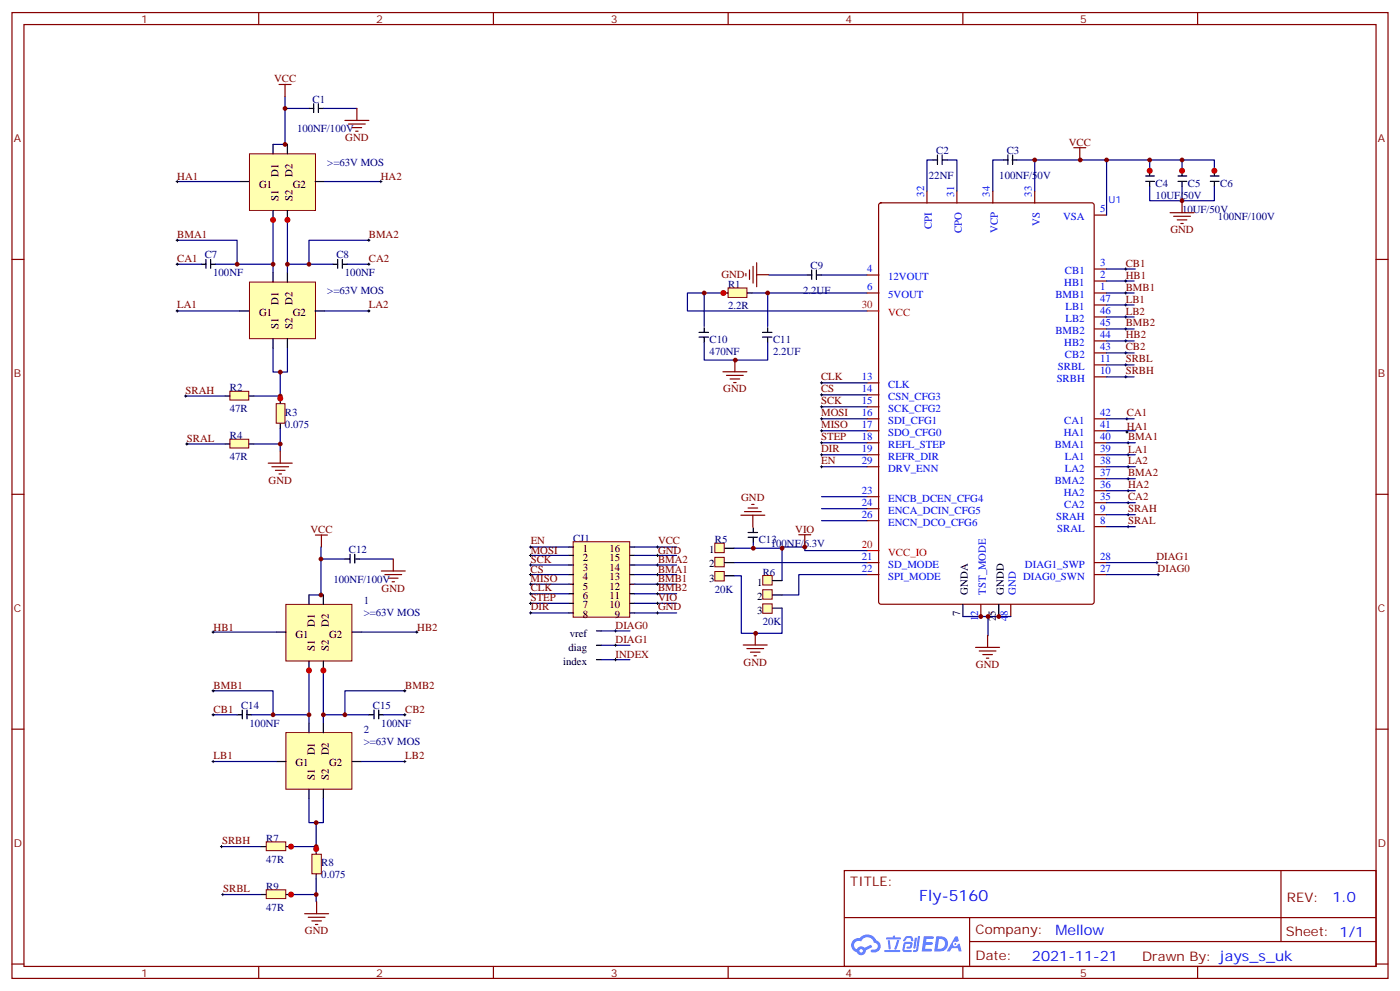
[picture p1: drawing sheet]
<svg xmlns="http://www.w3.org/2000/svg" width="412mm" height="292mm" viewBox="0 0 412 292" stroke-linecap="round" stroke-linejoin="round" font-family="sans-serif">
<g fill="none" stroke="#870000" stroke-width=".35">
<path d="M3.5 3.7h405.4v284.3h-405.4zM7.1 7.2h398.2v277.3h-398.2zM76.2 3.7v3.5M145.3 3.7v3.5M214.5 3.7v3.5M283.6 3.7v3.5M352.8 3.7v3.5M3.5 76.4h3.6M405.3 76.4h3.6M3.5 145.5h3.6M405.3 145.5h3.6M3.5 214.7h3.6"/>
<path d="M405.3 214.7h3.6M248.7 256.3h156.6v28.2h-156.6zM377.3 256.3v20.9M248.7 270.1h156.5M285.6 277.2h119.6M285.6 270.1v14.2M3.5 283.8h3.6M76.2 284.5v3.5M145.3 284.5v3.5M214.5 284.5v3.5M283.6 284.5v3.5M352.8 284.5v3.5"/>
<path d="M405.3 283.8h3.6"/>
</g>
<g fill="#5487ff">
<path d="M272.1 275.6h2.6l.3 .2-.1 .6h-2l-.1 1h1.6l.4 .4-.4 .3h-1.7l-.2 1.2 1.8 .1 .3 .3-.2 .4h-2.9z"/>
<path d="M281.4 275.7h.7l.4 1.3-.7 .3a.74 .74 0 0 0-1.1 .3 .74 .74 0 0 0 .5 1.1 .74 .74 0 0 0 .9-.7l.5-.3 .7 2.4h-.9l-.2-1h-1.9l-.5 1h-.9z"/>
<path d="M269.5 276.1h.6l-.4 2.9a.31 .31 0 0 1-.3 .3 .31 .31 0 0 1-.3-.3z"/>
<path d="M270.4 275.6h.6l-.5 4a.89 .89 0 0 1-.7 .7 .89 .89 0 0 1-.9-.3l1-.5z"/>
<path d="M266.8 275.8l.6-.2 1.2 .1 .5 1.3-.6 .1-.4-.9-1 .1a.95 .95 0 0 1-1 .8l-.1-.2z"/>
<path d="M266.4 277.5l1.8-.2a1.04 1.04 0 0 1 .6 1.1 1.04 1.04 0 0 1-.8 .9h-.7a.29 .29 0 0 1-.3-.4 .29 .29 0 0 1 .3-.2h.7l.2-.8h-1.4l-.4 1.7 1.9 .1a.29 .29 0 0 1 .3 .3 .29 .29 0 0 1-.3 .3h-2l-.4-.3 .2-2.1z"/>
<path d="M260.5 279.7h4.4a.3 .3 0 0 1 .3 .3 .3 .3 0 0 1-.3 .3h-4.3z"/>
<path d="M264.3 276.8h.6l-.5 1.6a1.02 1.02 0 0 1-.7 1.2l-.2-.3z"/>
<path d="M261.5 276.8h.6l.3 2.4-.3 .3-.3-.2z"/>
<path d="M261.1 276h1.9l.2-.5h.5l-.1 .5h1.5a.29 .29 0 0 1 .3 .3 .29 .29 0 0 1-.3 .3h-3.9z"/>
<path d="M275.8 275.6l-.6 4.5h1.4a2.27 2.27 0 0 0 2.7-2.3 2.27 2.27 0 0 0-2.7-2.2zM276.6 276.4a1.5 1.5 0 0 1 1.8 1.6 1.5 1.5 0 0 1-1.9 1.3h-.3z"/>
<path d="M251.4 276.8a2.09 2.09 0 0 0 1 3.5 1.37 1.37 0 0 0 1.5 .9 1.37 1.37 0 0 0 1.1-1.4l2-1-.5-.7-1.8 1a1.4 1.4 0 0 0-2.3 .4 1.32 1.32 0 0 1-.6-1.9 1.32 1.32 0 0 1 1.9-.4 2.02 2.02 0 0 1 2-1.3 2.02 2.02 0 0 1 1.8 1.6 1.09 1.09 0 0 1 1.1 1.4 1.09 1.09 0 0 1-1.6 .7 .41 .41 0 0 0-.5 .3 .41 .41 0 0 0 .4 .5 1.89 1.89 0 0 0 2.4-1.2 1.89 1.89 0 0 0-1.2-2.4 2.98 2.98 0 0 0-5-.6l-1 .1zM253.2 279.9a.52 .52 0 0 1 1 0 .52 .52 0 0 1-1 0z"/>
<circle cx="281.4" cy="277.9" r=".28"/>
</g>
<path d="M337.5 53.4h2.6M337.5 51.8h2.6M338.7 50.3v1.4M338.7 53.5v1.4M347 53.4h2.6M347 51.8h2.6M348.2 50.3v1.4M348.2 53.5v1.4M356.5 53.4h2.6M356.5 51.8h2.6M357.7 50.3v1.4M357.7 53.5v1.4" fill="none" stroke="#000" stroke-width=".35"/>
<path d="M78.4 262h5.8v2.5h-5.8z" fill="#ffffb0" stroke="#800000" stroke-width=".29"/>
<path d="M76.9 263.3h1.4M84.3 263.3h1.4" fill="none" stroke="#000" stroke-width=".35"/>
<path d="M78.4 247.8h5.8v2.6h-5.8z" fill="#ffffb0" stroke="#800000" stroke-width=".29"/>
<path d="M76.9 249.2h1.4M84.3 249.2h1.4" fill="none" stroke="#000" stroke-width=".35"/>
<path d="M91.9 251.5h2.8v5.7h-2.8z" fill="#ffffb0" stroke="#800000" stroke-width=".29"/>
<g fill="none" stroke="#000" stroke-width=".35">
<path d="M101.6 164.6h1.4M103.1 163.2v2.6M104.4 164.6h1.4M104.5 163.2v2.6M69.8 210.4h1.4M71.4 209v2.6M72.7 210.4h1.4M72.8 209v2.6M108.7 210.4h1.3M110.2 209v2.6M111.5 210.4h1.4M111.6 209v2.6"/>
<path d="M93.1 249.9v1.4M93.1 257.4v1.4"/>
</g>
<path d="M84.2 215.7h19.4v16.6h-19.4z" fill="#ffffb0" stroke="#800000" stroke-width=".29"/>
<path d="M91 212.9v2.8M95.2 212.9v2.8M81.5 224.2h2.8M91 232.3v2.8M95.2 232.3v2.8M103.8 224.2h2.7" fill="none" stroke="#000" stroke-width=".35"/>
<path d="M84.2 177.9h19.4v16.7h-19.4z" fill="#ffffb0" stroke="#800000" stroke-width=".29"/>
<path d="M91 175.2v2.7M95.2 175.2v2.7M81.5 186.1h2.8M91 194.6v2.8M95.2 194.6v2.8M103.8 186.1h2.7" fill="none" stroke="#000" stroke-width=".35"/>
<path d="M67.7 129.3h5.6v2.6h-5.6z" fill="#ffffb0" stroke="#800000" stroke-width=".29"/>
<path d="M66.3 130.7h1.4M73.4 130.7h1.4" fill="none" stroke="#000" stroke-width=".35"/>
<path d="M67.7 115.2h5.6v2.6h-5.6z" fill="#ffffb0" stroke="#800000" stroke-width=".29"/>
<path d="M66.3 116.6h1.4M73.4 116.6h1.4" fill="none" stroke="#000" stroke-width=".35"/>
<path d="M81.4 118.8h2.5v5.8h-2.5z" fill="#ffffb0" stroke="#800000" stroke-width=".29"/>
<g fill="none" stroke="#000" stroke-width=".35">
<path d="M91 31.9h1.4M92.4 30.5v2.6M93.8 30.5v2.6M93.9 31.9h1.3M59.3 77.8h1.4M60.7 76.4v2.6M62 76.4v2.6M62.1 77.8h1.4M98.1 77.8h1.4M99.5 76.4v2.6M100.8 76.4v2.6M100.9 77.8h1.4"/>
<path d="M82.5 117.3v1.4M82.5 124.7v1.4"/>
</g>
<path d="M73.5 83h19.4v16.7h-19.4z" fill="#ffffb0" stroke="#800000" stroke-width=".29"/>
<path d="M70.6 91.5h2.7M80.4 80.3v2.7M80.4 99.7v2.8M84.7 80.3v2.7M84.7 99.7v2.8M92.8 91.5h2.8" fill="none" stroke="#000" stroke-width=".35"/>
<path d="M73.5 45.3h19.4v16.7h-19.4z" fill="#ffffb0" stroke="#800000" stroke-width=".29"/>
<g fill="none" stroke="#000" stroke-width=".35">
<path d="M70.6 53.4h2.7M80.4 42.5v2.8M84.7 42.5v2.8M92.8 53.4h2.8M80.4 62v2.7M84.7 62v2.7M205.9 99.2h2.8M205.9 97.9h2.8M207.4 96.5v1.4M207.4 99.3v1.4M224.6 99.2h2.8M224.6 97.9h2.8"/>
<path d="M226.1 96.5v1.4M226.1 99.3v1.4M220.4 158.2h2.8M220.4 156.8h2.8M221.9 155.4v1.4M221.9 158.2v1.4"/>
</g>
<path d="M214.5 84.8h5.5v2.8h-5.5z" fill="#ffffb0" stroke="#800000" stroke-width=".29"/>
<g fill="none" stroke="#000" stroke-width=".35">
<path d="M274.8 47.1h1.4M276.1 45.6v2.8M277.5 45.6v2.8M277.7 47.1h1.3M295.6 47.1h1.4M296.9 45.6v2.8M298.1 47.1h1.4M298.3 45.6v2.8M239.1 79.5v2.8M240.5 79.5v2.8M213.1 86.3h1.4M220.2 86.3h1.3"/>
<path d="M237.8 81h1.4M240.6 81h1.4"/>
</g>
<g fill="#ffffb0" stroke="#800000" stroke-width=".29">
<path d="M224.7 173.6h2.8v2.8h-2.8z"/>
<path d="M224.7 169.4h2.8v2.8h-2.8z"/>
<path d="M224.7 177.8h2.8v2.8h-2.8z"/>
</g>
<path d="M227.6 170.9h2.8M227.6 175.2h2.8M227.6 179h2.8" fill="none" stroke="#000" stroke-width=".35"/>
<g fill="#ffffb0" stroke="#800000" stroke-width=".29">
<path d="M210.6 164.1h2.7v2.8h-2.7z"/>
<path d="M210.6 159.9h2.7v2.8h-2.7z"/>
<path d="M210.6 168.3h2.7v2.7h-2.7z"/>
</g>
<path d="M213.5 161.4h2.8M213.5 165.6h2.8M213.5 169.5h2.8M283.6 178v3.5M294.2 178v3.5" fill="none" stroke="#000" stroke-width=".35"/>
<g fill="none" stroke="#870000" stroke-width=".35">
<path d="M259 59.9l.5-.2h62.1l.7 .4v117.1l-.5 .6-62.3 .1-.6-.5-.1-117zM273 56.3v3.5M281.9 56.3v3.5M292.5 56.3v3.5M304.8 56.3v3.5M322.4 79.2h3.6M322.4 63.3h3.6M255.4 81h3.5M255.4 86.3h3.5M322.4 82.7h3.6M322.4 86.3h3.6M322.4 96.8h3.6"/>
<path d="M322.4 93.3h3.6M322.4 89.8h3.6M255.4 112.7h3.5M255.4 116.2h3.5M255.4 119.8h3.5M322.4 110.9h3.6M322.4 107.4h3.6M322.4 103.9h3.6M322.4 100.4h3.6M255.4 123.3h3.5M255.4 126.8h3.5M255.4 130.4h3.5"/>
<path d="M255.4 133.9h3.5M255.4 137.4h3.5M322.4 123.3h3.6M322.4 126.8h3.6M322.4 130.4h3.6M322.4 133.9h3.6M322.4 137.4h3.6M255.4 146.2h3.5M255.4 149.8h3.5M255.4 153.3h3.5M322.4 155h3.6M322.4 151.5h3.6"/>
<path d="M322.4 148h3.6M322.4 144.5h3.6M322.4 140.9h3.6M255.4 165.6h3.5M255.4 169.2h3.5M288.9 178v3.5M297.7 178v3.5M322.4 165.6h3.6M322.4 169.2h3.6"/>
</g>
<path d="M255.4 91.5h3.5M255.4 162.1h3.5" fill="none" stroke="#f00" stroke-width=".35"/>
<path d="M168.8 159.5h16.7v22.2h-16.7z" fill="#ffffb0" stroke="#800000" stroke-width=".29"/>
<g fill="none" stroke="#000" stroke-width=".35">
<path d="M167.6 161h1.4M167.6 163.5h1.4M167.6 166.3h1.4M167.6 169.2h1.4M167.6 172h1.4M167.6 174.8h1.4M167.6 177.6h1.4M185.6 161h1.4M185.6 163.5h1.4M185.6 166.3h1.4M185.6 169.2h1.4M185.6 172h1.4"/>
<path d="M185.6 174.8h1.4M185.6 177.6h1.4M167.6 180.4h1.4M175.7 185.7h1.4M175.7 190h1.4M175.7 194.2h1.4M185.6 180.4h1.4"/>
</g>
<g fill="none" stroke="#800000" stroke-width=".35">
<path d="M82.2 24.9h3.5M84 24.9v3.5M101.6 35.5h7.1M102.7 36.5h4.9M103.7 37.6h2.8M104.8 38.6h.7M105.1 31.9v3.6M316.3 43.5h3.5M318.1 43.5v3.5M348.2 59.1v3.5M220.8 79.5v2.8M221.8 78.4v4.9"/>
<path d="M222.9 77.4v7M344.7 62.6h7M345.7 63.7h5M346.8 64.7h2.8M347.8 65.8h.7M219.7 80.5v.7M222.9 80.9h3.5M212.9 109.5h7.1M214 110.5h4.9M215.1 111.6h2.8M216.1 112.6h.7M216.5 105.9v3.6"/>
<path d="M79 136.3h7.1M80.1 137.4h4.9M81.1 138.5h2.9M82.2 139.5h.7M82.5 132.8v3.5M92.9 157.5h3.5M94.7 157.5v3.5M218.2 151.7h7.1M219.3 150.6h4.9M220.4 149.6h2.8M221.4 148.5h.7M221.8 151.7v3.5"/>
<path d="M235.3 157.4h3.5M237.1 157.4v3.6M112.3 168.1h7.1M113.4 169.2h4.9M114.4 170.2h2.9M115.5 171.3h.7M115.8 164.6v3.5M218.9 189.9h7.1M220 190.9h4.9M221.1 192h2.8M222.1 193.1h.7M222.5 186.4v3.5"/>
<path d="M287.4 190.6h7M288.4 191.7h5M289.5 192.7h2.8M290.6 193.8h.7M290.9 187.1v3.5M89.7 269h7.1M90.8 270.1h4.9M91.9 271.1h2.8M92.9 272.2h.7M93.3 265.5v3.5"/>
</g>
<g fill="none" stroke="#000080" stroke-width=".35">
<path d="M84 28.4v14.1M84 31.9h7M95.2 31.9h9.9M52.2 53.4h18.4M80.4 42.5h4.3M95.6 53.4h16.6M274.8 47.1h-1.8v9.2M279 47.1h2.9v9.2M295.6 47.1h-3.1v9.2M299.5 47.1h5.3v9.2M304.8 47.1h21.2v16.2M326 47.1h12.7"/>
<path d="M338.7 54.9v4.2h9.5v-4.2M338.7 50.6v-3.5h19v3.5M348.2 47.1v3.5M357.7 54.9v4.2h-9.5M52.2 70.7h17.6v7.1M52.2 77.8h7.1M63.5 77.8h16.9M80.4 64.4v15.9M84.7 77.8h13.4M84.7 64.4v15.9M102.3 77.8h6.4M108.7 70.7h-17.7v7.1"/>
<path d="M326 79.2h8.4M52.2 91.5h18.4M95.6 91.5h13.1M207.4 86.3v9.8M213.4 86.3h-10.9v5.2h52.9M221.5 86.3h33.9M226.1 86.3v9.8M226.5 81h11.3M242 81h13.4M326 96.8h8.1M326 93.3h8.1M326 89.8h8.1"/>
<path d="M326 86.3h8.1M326 82.7h8.1M54.7 116.6h11.6M74.8 116.6h7.7v1.1M80.4 102.5v7h2.1M82.5 109.5v7.1M84.7 102.5v7h-2.2M207.4 100.7v5.3h18.7v-5.3M242 112.7h13.4M242 119.8h13.4M242 116.2h13.4M326 110.9h8.1"/>
<path d="M326 107.4h8.1M326 103.9h8.1M326 100.4h8.1M55 130.7h11.3M74.8 130.7h7.7M82.5 126.1v6.7M242 137.4h13.4M242 133.9h13.4M242 130.4h13.4M242 126.8h13.4M242 123.3h13.4M326 137.4h8.4"/>
<path d="M326 133.9h8.4M326 130.4h8.4M326 126.8h8.4M326 123.3h8.1M221.9 159.6v1.8h-5.6M242 153.3h13.4M242 149.8h13.4M242 146.2h13.4M326 155h8.4M326 151.5h8.4M326 148h8.4M326 144.5h8.4"/>
<path d="M326 140.9h8.4M91 175.2h4.2M94.5 161v14.2M94.5 164.6h7.1M105.8 164.6h9.9M156.3 169.2h11.3M156.3 172h11.3M156.3 177.6h11.3M156.3 174.8h11.3M156.3 166.3h11.3M156.3 163.5h11.3M156.3 161h11.3"/>
<path d="M187 169.2h12.3M187 172h12.3M187 177.6h12.3M187 174.8h12.3M187 166.3h12.3M187 163.5h12.3M187 161h12.3M216.3 169.5h2.1v16.9h12v-7.4M216.3 165.6h39.1M221.9 161.4h8.5M255.4 162.1h-18.3v-1.1h-6.7v9.9M255.4 169.2h-20.1v6h-4.9"/>
<path d="M326 169.2h15.1M326 165.6h14.8M62.8 186.1h18.7M91 197v15.9M95.2 197v15.9M106.5 186.1h16.3M156.3 180.4h11.3M177.1 194.2h8.5M177.1 190h8.5M177.1 185.7h8.5M187 180.4h12.3M283.6 181.5h14.1"/>
<path d="M291 181.5v5.6M62.8 203.4h17.6v7M62.8 210.4h7M74.1 210.4h16.9M95.2 210.4h13.5M112.9 210.4h6.3M119.2 203.4h-17.6v7M62.8 224.2h18.7M91 235.1v7.1h2.1M95.2 235.1v7.1h-2.1M106.5 224.2h12.7M65.3 249.2h11.6"/>
<path d="M85.4 249.2h7.7v1.1M93.1 258.8v6.7M93.1 242.2v7M65.6 263.3h11.3M85.4 263.3h7.7"/>
</g>
<g fill="none" stroke="#000" stroke-width=".29">
<path d="M51.9 53.4h.7M52.2 53.1v.7M111.8 53.4h.7M112.2 53.1v.7M51.9 77.8h.7M51.9 70.7h.7M52.2 70.4v.7M52.2 77.4v.7M108.3 77.8h.7M108.3 70.7h.7M108.7 70.4v.7M108.7 77.4v.7"/>
<path d="M331.3 79.2h.7M331.6 78.8v.8M51.9 91.5h.7M52.2 91.2v.7M108.3 91.5h.7M108.7 91.2v.7M331.3 96.8h.7M331.3 93.3h.7M331.3 89.8h.7M331.3 86.3h.7M331.3 82.7h.7M331.6 82.4v.7"/>
<path d="M331.6 85.9v.7M331.6 89.4v.7M331.6 93v.7M331.6 96.5v.7M54.3 116.6h.7M54.7 116.2v.7M241.7 119.8h.7M241.7 116.2h.7M241.7 112.7h.7M242 112.4v.7M242 115.9v.7M242 119.4v.7"/>
<path d="M331.3 110.9h.7M331.3 107.4h.7M331.3 103.9h.7M331.3 100.4h.7M331.6 100v.7M331.6 103.5v.7M331.6 107.1v.7M331.6 110.6v.7M54.7 130.7h.7M55 130.4v.7M241.7 137.4h.7M241.7 133.9h.7"/>
<path d="M241.7 130.4h.7M241.7 123.3h.7M241.7 126.8h.7M242 122.9v.7M242 126.5v.7M242 130v.7M242 133.5v.7M242 137.1v.7M331.6 127.2h.7M331.6 123.3h.7M332 137.4h.7M332 133.9h.7"/>
<path d="M332 130.4h.7M332 122.9v.7M332 126.8v.7M332.3 130v.7M332.3 133.5v.7M332.3 137.1v.7M332 155h.7M332 151.5h.7M332 148h.7M332 144.5h.7M332 140.9h.7M332.3 140.6v.7"/>
<path d="M332.3 144.1v.7M332.3 147.6v.7M332.3 151.2v.7M332.3 154.7v.7M155.9 169.2h.7M155.9 172h.7M155.9 177.6h.7M155.9 174.8h.7M155.9 166.3h.7M155.9 163.5h.7M155.9 161h.7M156.3 160.7v.7"/>
<path d="M156.3 163.2v.7M156.3 166v.7M156.3 168.8v.7M156.3 171.6v.7M156.3 174.4v.8M156.3 177.3v.7M193.3 169.2h.7M193.3 172h.7M193.3 177.6h.7M193.3 174.8h.7M193.3 166.3h.7M193.3 163.5h.7"/>
<path d="M193.3 161h.7M193.7 160.7v.7M193.7 163.2v.7M193.7 166v.7M193.7 168.8v.7M193.7 171.6v.7M193.7 174.4v.8M193.7 177.3v.7M340.4 165.6h.7M340.8 169.2h.7M340.8 165.3v.7M341.1 168.8v.7"/>
<path d="M62.4 186.1h.7M62.8 185.7v.7M122.4 186.1h.7M122.8 185.7v.7M155.9 180.4h.7M156.3 180.1v.7M181 185.7h.7M181 194.2h.7M181 190h.7M181.3 185.4v.7M181.3 189.6v.7M181.3 193.9v.7"/>
<path d="M193.3 180.4h.7M193.7 180.1v.7M62.4 210.4h.7M62.4 203.4h.7M62.8 203v.7M62.8 210.1v.7M118.9 210.4h.7M118.9 203.4h.7M119.2 203v.7M119.2 210.1v.7M62.4 224.2h.7M62.8 223.8v.7"/>
<path d="M118.9 224.2h.7M119.2 223.8v.7M64.9 249.2h.7M65.3 248.9v.7M65.3 263.3h.7M65.6 263v.7"/>
</g>
<g fill="#800000">
<circle cx="101.6" cy="210.4" r=".71"/>
<circle cx="95.3" cy="210.4" r=".71"/>
<circle cx="94.5" cy="164.6" r=".71"/>
<circle cx="94.5" cy="175.2" r=".71"/>
<circle cx="93.1" cy="242.2" r=".71"/>
<circle cx="93.1" cy="249.2" r=".71"/>
<circle cx="93.1" cy="263.3" r=".71"/>
<circle cx="91" cy="210.4" r=".71"/>
<circle cx="91" cy="77.8" r=".71"/>
<circle cx="84.7" cy="77.8" r=".71"/>
<circle cx="84" cy="31.9" r=".71"/>
<circle cx="84" cy="42.5" r=".71"/>
<circle cx="82.6" cy="109.5" r=".71"/>
<circle cx="82.6" cy="116.6" r=".71"/>
<circle cx="82.6" cy="130.7" r=".71"/>
<circle cx="80.4" cy="210.4" r=".71"/>
<circle cx="80.4" cy="77.8" r=".71"/>
<circle cx="69.9" cy="77.8" r=".71"/>
<circle cx="348.2" cy="47.1" r=".71"/>
<circle cx="348.2" cy="59.1" r=".71"/>
<circle cx="338.7" cy="47.1" r=".71"/>
<circle cx="326" cy="47.1" r=".71"/>
<circle cx="318.2" cy="47.1" r=".71"/>
<circle cx="304.8" cy="47.1" r=".71"/>
<circle cx="294.2" cy="181.5" r=".71"/>
<circle cx="291" cy="181.5" r=".71"/>
<circle cx="288.9" cy="181.5" r=".71"/>
<circle cx="237.1" cy="161" r=".71"/>
<circle cx="230.4" cy="161.4" r=".71"/>
<circle cx="226.1" cy="86.3" r=".71"/>
<circle cx="222.6" cy="186.4" r=".71"/>
<circle cx="221.9" cy="161.4" r=".71"/>
<circle cx="216.6" cy="106" r=".71"/>
<circle cx="207.4" cy="86.3" r=".71"/>
</g>
<g fill="#c00">
<circle cx="357.7" cy="50.3" r=".88"/>
<circle cx="348.2" cy="50.3" r=".88"/>
<circle cx="338.7" cy="50.3" r=".88"/>
<circle cx="85.7" cy="263.3" r=".88"/>
<circle cx="85.7" cy="249.2" r=".88"/>
<circle cx="93.1" cy="249.9" r=".88"/>
<circle cx="91" cy="197.4" r=".88"/>
<circle cx="95.3" cy="197.4" r=".88"/>
<circle cx="82.6" cy="117.3" r=".88"/>
<circle cx="80.4" cy="64.7" r=".88"/>
<circle cx="84.7" cy="64.7" r=".88"/>
<circle cx="213.1" cy="86.3" r=".88"/>
</g>
<text font-size="4.6" fill="#00f" x="270.8" y="265.3">Fly-5160</text>
<g font-size="4.2" fill="#00f">
<text x="392.5" y="265.6">1.0</text>
<text x="310.9" y="275.1">Mellow</text>
<text x="304" y="282.9">2021-11-21</text>
</g>
<g font-size="3.9" fill="#800">
<text x="250.5" y="260.9">TITLE:</text>
<text x="379.1" y="265.6">REV:</text>
<text x="287.4" y="275.1">Company:</text>
<text x="378.7" y="275.7">Sheet: 1/1</text>
<text x="287.4" y="282.8">Date:</text>
<text x="336.4" y="282.8">Drawn By: jays_s_uk</text>
</g>
<g font-size="3.2" fill="#800">
<text x="41.6" y="6.7">1</text>
<text x="110.8" y="6.7">2</text>
<text x="179.9" y="6.7">3</text>
<text x="249.1" y="6.7">4</text>
<text x="318.2" y="6.7">5</text>
<text x="4.1" y="41.8">A</text>
<text x="405.9" y="41.8">A</text>
<text x="4.1" y="110.9">B</text>
<text x="405.9" y="110.9">B</text>
<text x="4.1" y="180.1">C</text>
<text x="405.9" y="180.1">C</text>
<text x="4.1" y="249.2">D</text>
<text x="405.9" y="249.2">D</text>
<text x="41.6" y="287.5">1</text>
<text x="110.8" y="287.5">2</text>
<text x="179.9" y="287.5">3</text>
<text x="249.1" y="287.5">4</text>
<text x="318.2" y="287.5">5</text>
</g>
<g font-size="3.2" fill="#800000">
<text x="80.7" y="24.2">VCC</text>
<text x="101.7" y="41.5">GND</text>
<text x="314.8" y="42.8">VCC</text>
<text x="52.2" y="53">HA1</text>
<text x="112.2" y="53">HA2</text>
<text x="52.2" y="70.1">BMA1</text>
<text x="108.7" y="70.1">BMA2</text>
<text x="344.8" y="68.7">GND</text>
<text x="52.2" y="77.2">CA1</text>
<text x="108.7" y="77.2">CA2</text>
<text x="212.5" y="81.8">GND</text>
<text x="331.6" y="82">HB1</text>
<text x="331.6" y="78.5">CB1</text>
<text x="331.6" y="89.1">LB1</text>
<text x="331.6" y="85.5">BMB1</text>
<text x="52.2" y="90.7">LA1</text>
<text x="108.7" y="90.7">LA2</text>
<text x="331.6" y="92.6">LB2</text>
<text x="331.6" y="99.6">HB2</text>
<text x="331.6" y="96.1">BMB2</text>
<text x="331.6" y="106.7">SRBL</text>
<text x="331.6" y="103.2">CB2</text>
<text x="241.9" y="112">CLK</text>
<text x="331.6" y="110.2">SRBH</text>
<text x="54.7" y="116">SRAH</text>
<text x="213" y="115.5">GND</text>
<text x="241.9" y="119">SCK</text>
<text x="241.9" y="115.5">CS</text>
<text x="241.9" y="122.6">MOSI</text>
<text x="332" y="122.6">CA1</text>
<text x="55" y="130.1">SRAL</text>
<text x="241.9" y="129.6">STEP</text>
<text x="241.9" y="126.1">MISO</text>
<text x="332" y="126.5">HA1</text>
<text x="332.3" y="129.6">BMA1</text>
<text x="241.9" y="136.7">EN</text>
<text x="241.9" y="133.2">DIR</text>
<text x="332.3" y="136.7">LA2</text>
<text x="332.3" y="133.2">LA1</text>
<text x="79.1" y="142.4">GND</text>
<text x="332.3" y="143.7">HA2</text>
<text x="332.3" y="140.2">BMA2</text>
<text x="218.3" y="147.5">GND</text>
<text x="332.3" y="147.3">CA2</text>
<text x="332.3" y="154.3">SRAL</text>
<text x="332.3" y="150.8">SRAH</text>
<text x="91.4" y="156.9">VCC</text>
<text x="156.3" y="160.2">EN</text>
<text x="193.8" y="160.2">VCC</text>
<text x="234.3" y="156.8">VIO</text>
<text x="156.3" y="165.8">SCK</text>
<text x="156.3" y="163">MOSI</text>
<text x="193.8" y="165.8">BMA2</text>
<text x="193.8" y="163">GND</text>
<text x="340.7" y="164.9">DIAG1</text>
<text x="156.3" y="171.3">MISO</text>
<text x="156.3" y="168.6">CS</text>
<text x="193.8" y="171.3">BMB1</text>
<text x="193.8" y="168.6">BMA1</text>
<text x="341" y="168.4">DIAG0</text>
<text x="112.4" y="174.2">GND</text>
<text x="156.3" y="179.7">DIR</text>
<text x="156.3" y="176.9">STEP</text>
<text x="156.3" y="174.1">CLK</text>
<text x="193.8" y="179.7">GND</text>
<text x="193.8" y="176.9">VIO</text>
<text x="193.8" y="174.1">BMB2</text>
<text x="62.9" y="185.6">HB1</text>
<text x="122.9" y="185.6">HB2</text>
<text x="181.3" y="185.2">DIAG0</text>
<text x="181.3" y="189.4">DIAG1</text>
<text x="181.3" y="193.6">INDEX</text>
<text x="219" y="196">GND</text>
<text x="287.5" y="196.7">GND</text>
<text x="62.9" y="202.7">BMB1</text>
<text x="119.4" y="202.7">BMB2</text>
<text x="62.9" y="209.8">CB1</text>
<text x="119.4" y="209.8">CB2</text>
<text x="62.9" y="223.4">LB1</text>
<text x="119.4" y="223.4">LB2</text>
<text x="65.4" y="248.6">SRBH</text>
<text x="65.8" y="262.7">SRBL</text>
<text x="89.8" y="275.1">GND</text>
</g>
<g font-size="3.2" fill="#000080">
<text x="92.1" y="30.2">C1</text>
<text x="87.5" y="39">100NF/100V</text>
<text x="275.8" y="45.3">C2</text>
<text x="296.5" y="45.3">C3</text>
<text x="96.4" y="48.8">&gt;=63V MOS</text>
<text x="273.6" y="52.7">22NF</text>
<text x="294.4" y="52.7">100NF/50V</text>
<text x="340.4" y="58.5">10UF/50V</text>
<text x="340.4" y="55">C4</text>
<text x="349.9" y="55">C5</text>
<text x="359.5" y="55">C6</text>
<text x="348.2" y="62.6">10UF/50V</text>
<text x="358.8" y="64.7">100NF/100V</text>
<text x="60.3" y="76">C7</text>
<text x="99.1" y="76">C8</text>
<text x="62.8" y="81.3">100NF</text>
<text x="101.6" y="81.3">100NF</text>
<text x="238.7" y="79.1">C9</text>
<text x="96.4" y="86.6">&gt;=63V MOS</text>
<text x="214.5" y="84.8">R1</text>
<text x="236.6" y="86.5">2.2UF</text>
<text x="214.5" y="91.1">2.2R</text>
<text x="209" y="101">C10</text>
<text x="227.7" y="101">C11</text>
<text x="209" y="104.6">470NF</text>
<text x="227.7" y="104.6">2.2UF</text>
<text x="67.7" y="115.2">R2</text>
<text x="67.7" y="121.3">47R</text>
<text x="83.9" y="125.9">0.075</text>
<text x="83.9" y="122.4">R3</text>
<text x="67.7" y="129.3">R4</text>
<text x="67.7" y="135.4">47R</text>
<text x="168.8" y="159.5">CJ1</text>
<text x="210.6" y="159.9">R5</text>
<text x="223.5" y="159.9">C13</text>
<text x="227.1" y="161">100NF/6.3V</text>
<text x="102.8" y="162.8">C12</text>
<text x="98.2" y="171.6">100NF/100V</text>
<text x="224.7" y="169.4">R6</text>
<text x="107.1" y="177.9">1</text>
<text x="210.6" y="174.6">20K</text>
<text x="107.1" y="181.5">&gt;=63V MOS</text>
<text x="224.7" y="184.1">20K</text>
<text x="71" y="208.7">C14</text>
<text x="109.8" y="208.7">C15</text>
<text x="73.5" y="214">100NF</text>
<text x="107.1" y="215.7">2</text>
<text x="112.3" y="214">100NF</text>
<text x="107.1" y="219.2">&gt;=63V MOS</text>
<text x="78.4" y="247.8">R7</text>
<text x="78.4" y="254">47R</text>
<text x="94.7" y="255">R8</text>
<text x="78.4" y="262">R9</text>
<text x="94.7" y="258.5">0.075</text>
<text x="78.4" y="268.1">47R</text>
</g>
<g font-size="3.2">
<text x="82" y="52" transform="rotate(-90 82 52)">D1</text>
<text x="86.2" y="52" transform="rotate(-90 86.2 52)">D2</text>
<text x="76.3" y="55.2">G1</text>
<text x="82" y="59.1" transform="rotate(-90 82 59.1)">S1</text>
<text x="86.2" y="59.1" transform="rotate(-90 86.2 59.1)">S2</text>
<text x="86.2" y="55.2">G2</text>
<text x="82" y="89.7" transform="rotate(-90 82 89.7)">D1</text>
<text x="86.2" y="89.7" transform="rotate(-90 86.2 89.7)">D2</text>
<text x="76.3" y="93">G1</text>
<text x="86.2" y="93">G2</text>
<text x="82" y="96.9" transform="rotate(-90 82 96.9)">S1</text>
<text x="86.2" y="96.9" transform="rotate(-90 86.2 96.9)">S2</text>
<text x="171.7" y="162.5">1</text>
<text x="171.7" y="165.2">2</text>
<text x="179.5" y="165.2">15</text>
<text x="179.5" y="162.5">16</text>
<text x="208.9" y="162.9">1</text>
<text x="208.9" y="167.1">2</text>
<text x="171.7" y="168">3</text>
<text x="171.7" y="170.8">4</text>
<text x="171.7" y="173.6">5</text>
<text x="179.5" y="173.6">12</text>
<text x="179.5" y="170.8">13</text>
<text x="179.5" y="168">14</text>
<text x="208.9" y="171.2">3</text>
<text x="223" y="172.4">1</text>
<text x="171.7" y="176.3">6</text>
<text x="171.7" y="179.1">7</text>
<text x="179.5" y="179.1">10</text>
<text x="179.5" y="176.3">11</text>
<text x="223" y="176.6">2</text>
<text x="285.1" y="175.1" transform="rotate(-90 285.1 175.1)">GNDA</text>
<text x="295.7" y="175.1" transform="rotate(-90 295.7 175.1)">GNDD</text>
<text x="92.7" y="184.6" transform="rotate(-90 92.7 184.6)">D1</text>
<text x="96.9" y="184.6" transform="rotate(-90 96.9 184.6)">D2</text>
<text x="171.7" y="181.9">8</text>
<text x="181.1" y="181.9">9</text>
<text x="223" y="180.8">3</text>
<text x="282.8" y="181.2" transform="rotate(-90 282.8 181.2)">7</text>
<text x="293.4" y="182.8" transform="rotate(-90 293.4 182.8)">25</text>
<text x="87" y="187.9">G1</text>
<text x="92.7" y="191.8" transform="rotate(-90 92.7 191.8)">S1</text>
<text x="96.9" y="191.8" transform="rotate(-90 96.9 191.8)">S2</text>
<text x="97" y="187.9">G2</text>
<text x="167.5" y="191.6">diag</text>
<text x="167.9" y="187.5">vref</text>
<text x="165.9" y="195.8">index</text>
<text x="87" y="225.6">G1</text>
<text x="92.7" y="222.4" transform="rotate(-90 92.7 222.4)">D1</text>
<text x="96.9" y="222.4" transform="rotate(-90 96.9 222.4)">D2</text>
<text x="97" y="225.6">G2</text>
<text x="92.7" y="229.5" transform="rotate(-90 92.7 229.5)">S1</text>
<text x="96.9" y="229.5" transform="rotate(-90 96.9 229.5)">S2</text>
</g>
<g font-size="3.2" fill="#00f">
<text x="272.2" y="57.9" transform="rotate(-90 272.2 57.9)">32</text>
<text x="281" y="57.9" transform="rotate(-90 281 57.9)">31</text>
<text x="291.6" y="57.9" transform="rotate(-90 291.6 57.9)">34</text>
<text x="304" y="57.9" transform="rotate(-90 304 57.9)">33</text>
<text x="313.2" y="64.8">VSA</text>
<text x="324.1" y="62.5">5</text>
<text x="274.5" y="67.4" transform="rotate(-90 274.5 67.4)">CPI</text>
<text x="283.3" y="68.7" transform="rotate(-90 283.3 68.7)">CPO</text>
<text x="293.9" y="68.7" transform="rotate(-90 293.9 68.7)">VCP</text>
<text x="306.3" y="66.6" transform="rotate(-90 306.3 66.6)">VS</text>
<text x="255.5" y="80.2">4</text>
<text x="261.6" y="82.5">12VOUT</text>
<text x="313.7" y="80.7">CB1</text>
<text x="324.1" y="81.9">2</text>
<text x="324.1" y="78.4">3</text>
<text x="255.5" y="85.5">6</text>
<text x="261.6" y="87.8">5VOUT</text>
<text x="310.9" y="87.8">BMB1</text>
<text x="313.5" y="84.2">HB1</text>
<text x="324.1" y="89">47</text>
<text x="324.1" y="85.5">1</text>
<text x="313.9" y="94.8">LB2</text>
<text x="313.9" y="91.3">LB1</text>
<text x="324.1" y="92.5">46</text>
<text x="310.9" y="98.3">BMB2</text>
<text x="313.5" y="101.9">HB2</text>
<text x="324.1" y="99.6">44</text>
<text x="324.1" y="96">45</text>
<text x="313.7" y="105.4">CB2</text>
<text x="324.1" y="106.6">11</text>
<text x="324.1" y="103.1">43</text>
<text x="253.9" y="111.9">13</text>
<text x="311.3" y="112.5">SRBH</text>
<text x="311.6" y="108.9">SRBL</text>
<text x="324.1" y="110.2">10</text>
<text x="253.9" y="115.5">14</text>
<text x="253.9" y="119">15</text>
<text x="261.6" y="114.2">CLK</text>
<text x="261.6" y="117.7">CSN_CFG3</text>
<text x="253.9" y="122.5">16</text>
<text x="261.6" y="121.3">SCK_CFG2</text>
<text x="261.6" y="124.8">SDI_CFG1</text>
<text x="313.5" y="124.8">CA1</text>
<text x="324.1" y="122.5">42</text>
<text x="253.9" y="126">17</text>
<text x="253.9" y="129.6">18</text>
<text x="261.6" y="128.3">SDO_CFG0</text>
<text x="261.6" y="131.9">REFL_STEP</text>
<text x="310.7" y="131.9">BMA1</text>
<text x="313.3" y="128.3">HA1</text>
<text x="324.1" y="129.6">40</text>
<text x="324.1" y="126">41</text>
<text x="253.9" y="133.1">19</text>
<text x="253.9" y="136.6">29</text>
<text x="261.6" y="135.4">REFR_DIR</text>
<text x="313.7" y="135.4">LA1</text>
<text x="324.1" y="136.6">38</text>
<text x="324.1" y="133.1">39</text>
<text x="261.6" y="138.9">DRV_ENN</text>
<text x="310.7" y="142.4">BMA2</text>
<text x="313.7" y="138.9">LA2</text>
<text x="324.1" y="143.7">36</text>
<text x="324.1" y="140.1">37</text>
<text x="253.9" y="145.4">23</text>
<text x="253.9" y="149">24</text>
<text x="261.6" y="147.7">ENCB_DCEN_CFG4</text>
<text x="313.3" y="146">HA2</text>
<text x="313.5" y="149.5">CA2</text>
<text x="324.1" y="147.2">35</text>
<text x="253.9" y="152.5">26</text>
<text x="261.6" y="151.3">ENCA_DCIN_CFG5</text>
<text x="261.6" y="154.8">ENCN_DCO_CFG6</text>
<text x="311.1" y="153">SRAH</text>
<text x="324.1" y="154.3">8</text>
<text x="324.1" y="150.7">9</text>
<text x="311.4" y="156.5">SRAL</text>
<text x="253.9" y="164.8">21</text>
<text x="261.6" y="167.1">SD_MODE</text>
<text x="301.9" y="167.1">DIAG1_SWP</text>
<text x="324.1" y="164.8">28</text>
<text x="253.9" y="168.4">22</text>
<text x="261.6" y="170.7">SPI_MODE</text>
<text x="301.4" y="170.7">DIAG0_SWN</text>
<text x="324.1" y="168.4">27</text>
<text x="290.4" y="175.1" transform="rotate(-90 290.4 175.1)">TST_MODE</text>
<text x="299.2" y="175.1" transform="rotate(-90 299.2 175.1)">GND</text>
<text x="288.1" y="182.8" transform="rotate(-90 288.1 182.8)">12</text>
<text x="296.9" y="182.8" transform="rotate(-90 296.9 182.8)">48</text>
</g>
<g font-size="3.2" fill="#f00">
<text x="253.9" y="90.8">30</text>
<text x="261.6" y="93">VCC</text>
<text x="253.9" y="161.3">20</text>
<text x="261.6" y="163.6">VCC_IO</text>
</g>
<text font-size="2.8" fill="#00f" x="326.5" y="59.7">U1</text>
</svg>
